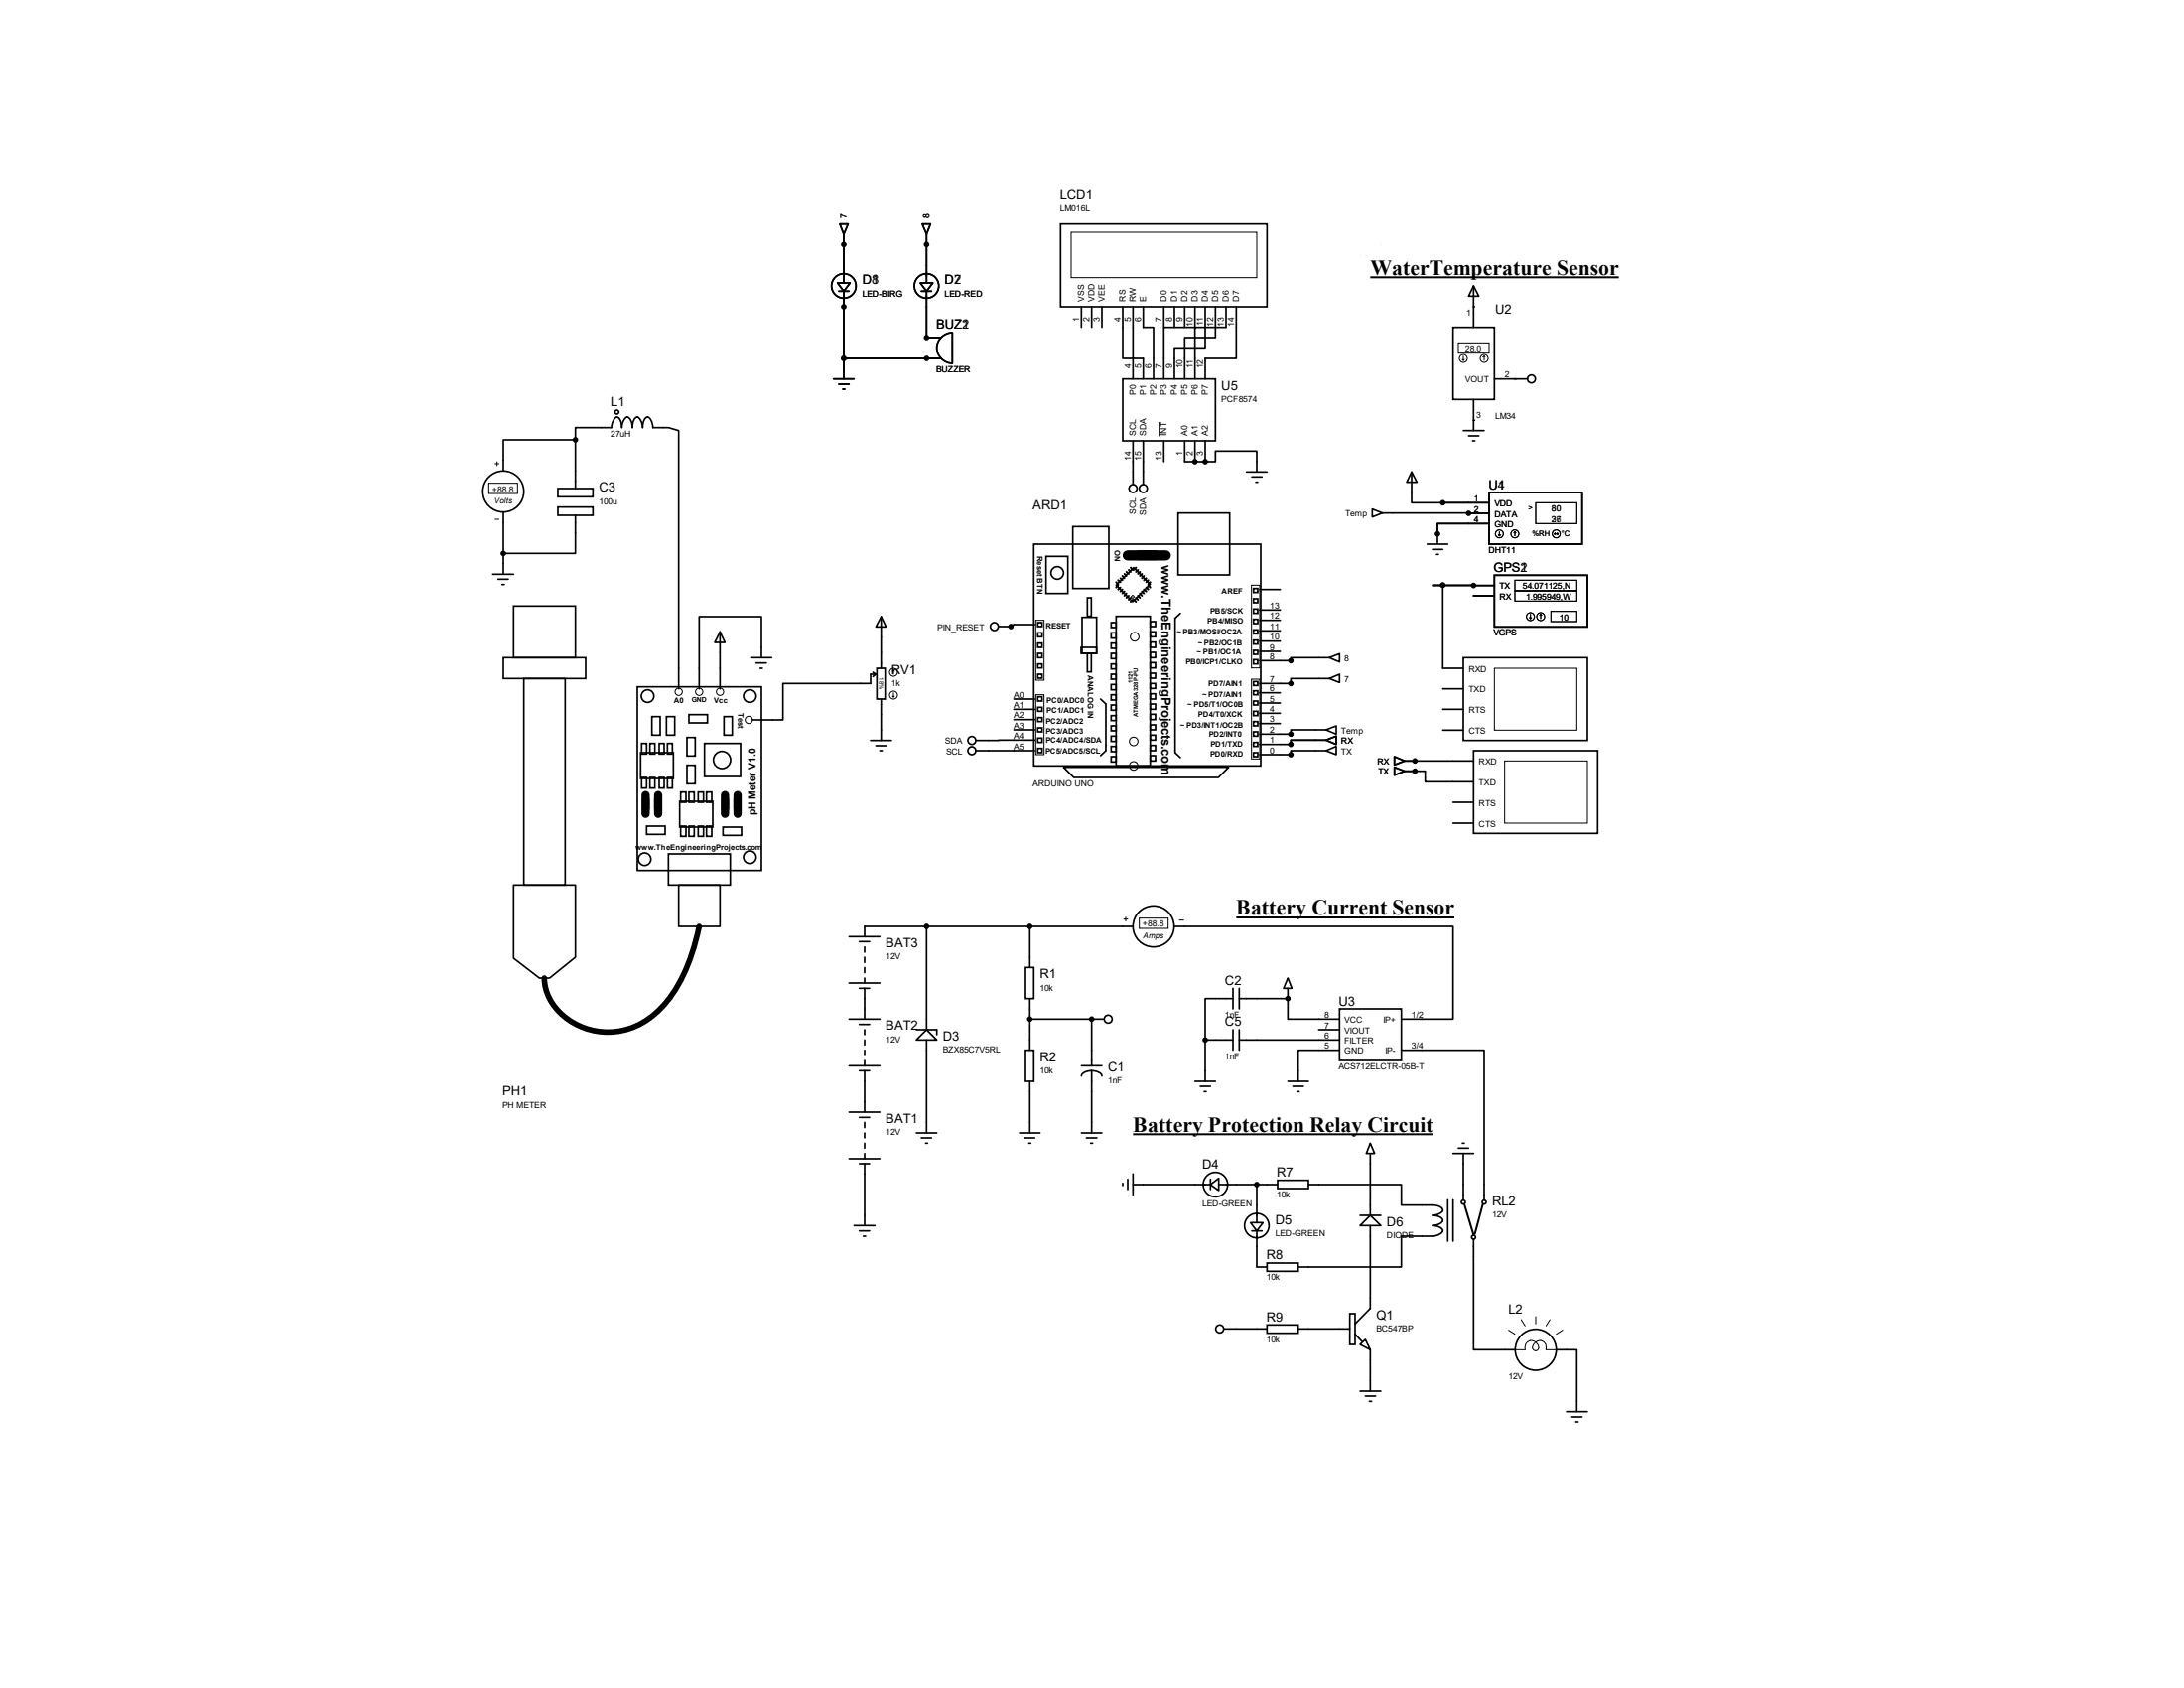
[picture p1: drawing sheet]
<svg xmlns="http://www.w3.org/2000/svg" width="279mm" height="216mm" viewBox="0 0 279 216" stroke-linecap="round" stroke-linejoin="round" font-family="sans-serif">
<g fill="none" stroke="#000" stroke-width=".21">
<path d="M107.1 36.2h1.7l-.9 1.1zM107.3 37.3h1.3M107.4 28.7h1.1l-.6 1.3zM107.9 31.3h.1M107.9 39.2h.1M107.9 30v6.2M107.9 37.3v11.2M117.7 36.2h1.6l-.8 1.1zM117.9 37.3h1.3M118 28.7h1l-.5 1.3zM118.5 31.3h.1M118.5 30v6.2"/>
<path d="M118.5 37.3v5.9M135.7 28.7h26.4v10.5h-26.4zM138.3 39.2v2.7M139.7 39.2v2.7M141 39.2v2.7M143.6 39.2v6.6h1.3v2.7M144.9 39.2v6.6h1.4v2.7M146.3 39.2v2.7h1.3v6.6M148.9 39.2v2.7M150.2 39.2v2.7M151.6 39.2v2.7M152.9 39.2v2.7h-4v6.6"/>
<path d="M154.2 39.2v5.3h-4v4M155.5 39.2v4h-3.9v5.3M156.8 39.2v2.7h-3.9v6.6M158.2 39.2v6.6h-4v2.7M188.5 36.6l.7 1.3h-1.3zM188.5 39.2h.1M188.5 36.6v5.3M73.6 56.3v-1.6h4.6a1.47 1.47 0 0 1 .7-1.4 .96 .96 0 0 1 .6 1v.4a1.47 1.47 0 0 1 .7-1.4 1.16 1.16 0 0 1 .7 1.4 1.74 1.74 0 0 1 .4-1.3l.2-.1a1.47 1.47 0 0 1 .7 1.4 1.74 1.74 0 0 1 .4-1.3l.2-.1a1.39 1.39 0 0 1 .7 1.4h2l1.3 .4v33M73.6 56.3h-9.2v3.9M73.6 56.3v6.2M106.6 48.5h2.7M107.3 49.1h1.3"/>
<path d="M107.8 49.8h.3M107.9 45.8h.1M107.9 45.8h12.5M118.5 45.8h.1M118.5 43.2h.1M118.5 43.2h1.9M120.4 43.1l.9-.5 .5-.1v4a1.97 1.97 0 0 1-1.8-1.2 1.97 1.97 0 0 1 .4-2.2zM143.6 48.5h11.9v7.9h-11.9zM144.9 56.4v5.5M146.3 56.4v5.5M148.9 56.4v2.7M151.6 56.4v2.7h2.6"/>
<path d="M152.9 59.1h.1M152.9 56.4v2.7M154.2 59.1h1.3v-1.4h5.3v2.7M154.2 59.1h.1M154.2 56.4v2.7M185.9 41.9h5.3v9.2h-5.3zM187.2 55.1h2.7M187.9 55.8h1.3M188.4 56.4h.3M188.5 53.8h.1M188.5 51.1v4M191.2 48.5h4.2"/>
<path d="M193.8 48.5h.1M63 73.4h2.7M63.7 74.1h1.3M64.2 74.8h.3M64.4 65.5v7.9M65.7 77.5h7.9v6.6h-7.9zM71.4 62.5h4.5v1h-4.5zM71.4 64.9h4.5v1h-4.5zM73.6 65.9v4.9h-9.2M112.7 78.9l.7 1.3h-1.3zM112.7 78.9v6.6M132.2 69.6h29.1v28.4h-29.1z"/>
<path d="M132.4 79.9h-2.7l-.4 .2M132.8 79.6h.5v.5h-.5zM133.8 71.2h2.8v4.7h-2.8zM137.2 67.4h4.7v7.9h-4.7zM138.4 79h1.9v4.6h-1.9zM139.1 76.5h.5v2.3h-.5zM142.2 79.6h.6v.7h-.6zM142.8 78.8h4.4v19.2h-4.4zM145 72.6l2.2 2.1-2.3 2.3-2.1-2.2zM145.6 70.5h2.4v1h-2.4zM147.2 79.5h.6v.6h-.6zM150.7 65.6h6.6v7.9h-6.6z"/>
<path d="M151 78.4l-.7 .7v17.2l.7 .6M159.5 60.4h2.6M160.1 61h1.4M160.4 75.3h.5v.5h-.5zM160.4 77.9h.5v.5h-.5zM160.4 79.2h.5v.6h-.5zM160.4 76.6h.5v.5h-.5zM160.7 61.7h.2M161.2 79.3h2.6M161.2 78h2.6M161.2 75.4h2.6M175.6 65.1l1.3 .5-1.3 .5z"/>
<path d="M176.9 65.6l11 .1M180.6 60.4l.7 1.3h-1.3zM180.6 60.4v3.9h9.9M182.6 69.6h2.6M183.3 70.3h1.3M183.8 70.9h.2M183.9 68.3h.1M183.9 68.3v1.3M184.6 74.8h.1M184.6 74.8l-1.3 .1h5.2M184.6 74.8l3.9 .1M184.6 74.8v10.7h2.6"/>
<path d="M187.9 65.7h.1M187.9 65.7h2.6M188.5 74.9h.1M188.5 76.2h.1M188.5 74.9h2.7M188.5 76.2h2.7M190.5 63h11.9v6.6h-11.9zM190.5 67h-6.6v1.3M191.2 73.6h11.9v6.6h-11.9zM64.4 84.1h10.5v2.7h-10.5zM67 86.8h5.3v26.4h-5.3zM81.5 87.8h15.9v23.5h-15.9z"/>
<path d="M82 96.3h4.1v3.3h-4.1zM82.1 99.4h.6v1.4h-.6zM82.1 95.1h.6v1.3h-.6zM83.1 99.4h.7v1.4h-.7zM83.1 95.1h.7v1.3h-.7zM83.4 91.7h1.1v2.3h-1.1zM84.3 99.4h.7v1.4h-.7zM84.3 95.1h.7v1.3h-.7zM85.3 91.7h1v2.3h-1zM85.4 99.4h.6v1.4h-.6zM85.4 95.1h.6v1.3h-.6zM87.9 94.3h1v2.4h-1z"/>
<path d="M87.9 97.9h1v2.3h-1zM88.1 91.4h2.4v1.1h-2.4zM90.1 95.1h4.6v4.2h-4.6zM92.1 80.8l.7 1.4h-1.4zM92.1 80.8v7.3M92.6 91.7h1.1v2.3h-1.1zM96.1 84.1h2.6M96.7 84.8h1.3M97.2 85.5h.3M97.4 84.1v-5.2h-7.9v9.2M111.4 94.7h2.6M111.7 86l.4 .2"/>
<path d="M112.1 86.2h-.7v1.2h-11.2v4.7h-4M112.1 86.2l-.4 .3M112.1 95.4h1.3M112.2 85.5h1v3.9h-1zM112.6 96h.3M112.7 89.4v5.3M124.9 96h7.5M127.8 80.1h1.5M129.3 80.1h.1M129.7 93.3h2.7M129.7 92h2.7M129.7 90.7h2.7"/>
<path d="M129.7 89.4h2.7M132.4 94.7h-7.5M132.8 80.9h.5v.5h-.5zM132.8 83.6h.5v.5h-.5zM132.8 86.2h.5v.5h-.5zM132.8 84.9h.5v.5h-.5zM132.8 82.3h.5v.5h-.5zM132.8 89.1h.5v.6h-.5zM132.8 90.5h.5v.5h-.5zM132.8 91.8h.5v.5h-.5zM132.8 93.1h.5v.5h-.5zM132.8 94.4h.5v.6h-.5z"/>
<path d="M132.8 95.7h.5v.6h-.5zM136.1 98.1h21.1l-1.3 1.3h-18.5zM138.3 82.8h2v.8h-2zM139.1 83.6h.5v2.3h-.5zM140.8 89.4l.7 .6v6l-.7 .6M142.2 80.9h.6v.7h-.6zM142.2 82.3h.6v.6h-.6zM142.2 83.6h.6v.6h-.6zM142.2 84.9h.6v.7h-.6zM142.2 86.2h.6v.7h-.6zM142.2 87.5h.6v.7h-.6zM142.2 88.9h.6v.6h-.6z"/>
<path d="M142.2 90.2h.6v.6h-.6zM142.2 91.5h.6v.7h-.6zM142.2 92.8h.6v.7h-.6zM142.2 94.1h.6v.7h-.6zM142.2 95.5h.6v.6h-.6zM142.2 96.8h.6v.7h-.6zM147.2 80.8h.6v.6h-.6zM147.2 82.1h.6v.7h-.6zM147.2 83.4h.6v.7h-.6zM147.2 84.8h.6v.6h-.6zM147.2 86.1h.6v.6h-.6zM147.2 87.4h.6v.7h-.6z"/>
<path d="M147.2 88.7h.6v.7h-.6zM147.2 90h.6v.7h-.6zM147.2 91.4h.6v.6h-.6zM147.2 92.7h.6v.6h-.6zM147.2 94h.6v.7h-.6zM147.2 95.3h.6v.7h-.6zM147.2 96.6h.6v.7h-.6zM160.4 80.6h.5v.5h-.5zM160.4 81.9h.5v.5h-.5zM160.4 83.2h.5v.5h-.5zM160.4 84.4h.5v.5h-.5zM160.4 87.2h.5v.5h-.5z"/>
<path d="M160.4 88.3h.5v.6h-.5zM160.4 89.7h.5v.5h-.5zM160.4 91h.5v.5h-.5zM160.4 92.3h.5v.5h-.5zM160.4 93.6h.5v.5h-.5zM160.4 95h.5v.5h-.5zM160.4 96.3h.5v.5h-.5zM161.2 92.5h2.6M161.2 91.2h2.6M161.2 89.9h2.6M161.2 88.6h2.6M161.2 83.3h2.6"/>
<path d="M161.2 82h2.6M161.2 80.7h2.6M169.6 96l1.3-.5v1zM169.6 94.7l1.3-.6v1.1zM169.6 93.3l1.3-.5v1.1zM169.6 96h-4.5v.5h-3.9M169.6 94.7h-4.5v.5h-3.9M169.6 93.3h-4.5v.6h-3.9M170.1 84.1l1.3-.5v1.1zM170.1 86.8l1.3-.6v1.1zM170.1 86.8h-5v.6h-3.9M170.1 84.1h-5v.4h-3.9"/>
<path d="M178.4 98.1l1.3 .5-1.3 .5zM178.4 96.8l1.3 .5-1.3 .5zM179.7 97.3h1.3M179.7 98.6h1.3M181 97.3h.1M181 97.3h7.5M181 98.6h.1M181 98.6h1.3v1.4h6.2M184.6 90.7h2.6M184.6 88.1h2.6M184.6 93.4h2.6M187.2 84.1h15.9v10.6h-15.9z"/>
<path d="M188.5 96h15.9v10.6h-15.9zM65.7 113.2h7.9v9.2l-3.3 2.7h-1.3l-3.3-2.5zM82.2 102.2h.8v1.2h-.8zM82.7 105.7h2.4v1h-2.4zM83.8 102.2h.8v1.2h-.8zM85.5 109.2h7.9v4h-7.9zM86.8 113.2h5.3v5.3h-5.3zM87 102.5h4.2v3.3h-4.2zM87.1 105.7h.7v1.3h-.7zM87.1 101.3h.7v1.3h-.7zM88.1 105.7h.7v1.3h-.7zM88.1 101.3h.7v1.3h-.7z"/>
<path d="M89.3 105.7h.7v1.3h-.7zM89.3 101.3h.7v1.3h-.7zM90.4 105.7h.7v1.3h-.7zM90.4 101.3h.7v1.3h-.7zM92.4 102.2h.8v1.2h-.8zM92.5 105.8h2.4v1h-2.4zM93.9 102.2h.8v1.2h-.8zM108.6 119.8h4M118.5 118.5v13.2M131.7 118.5v5.2M144.9 118.5h-34.3v1.3M150.2 118.5h35.7v11.8h-6.6"/>
<path d="M185.9 102.6h2.6M185.9 105.3h2.6M108.6 130.3h4M108.6 136.3h4M108.6 125.7h4M109.9 131h1.4M109.9 136.9h1.4M109.9 120.4h1.4M109.9 126.4h1.4M110.6 121.1v.7M110.6 122.4v.7M110.6 123.7v.7"/>
<path d="M110.6 125.1v.6M110.6 126.4v3.9M110.6 131.7v.6M110.6 133v.6M110.6 134.3v.7M110.6 135.6v.7M110.6 136.9v5.3M117.2 131.7h2.6v.6M118.5 131.7l1.3 1.3h-2.6zM118.5 133v11.9M131.2 123.7h1v4h-1zM131.2 134.3h1v4h-1z"/>
<path d="M131.7 127.7v6.6M131.7 138.3v6.6M131.7 130.3h9.5M138.3 136.3h2.7M139.7 130.3h.1M139.7 136.9a1.2 1.2 0 0 1 1.3 .7M139.7 136.9a1.2 1.2 0 0 0-1.4 .7M139.7 130.3v6M139.7 136.9v8M152.9 138.3h2.6M153.5 138.9h1.4M154.1 139.6h.2"/>
<path d="M154.2 133v5.3M154.2 133h3.5M157.7 127.7h-3.5v5.3M157.7 126.4v2.6M157.7 131.7v2.6M158.5 127.7h6.3M158.5 133h12.9M158.5 126.4v2.6M158.5 131.7v2.6M164.8 125.1l.5 1.3h-1.1zM164.8 127.7h.1M164.8 127.7v2.6h6.6"/>
<path d="M164.8 138.3h2.6M164.8 126.4v1.3M165.4 138.9h1.4M165.9 139.6h.3M168.7 131.7h2.7M171.4 129h7.9v6.6h-7.9zM171.4 134.3h-5.3v4M179.3 134.3h10.6v19.2M108.6 142.2h4M108.6 148.2h4M109.3 156.8h2.6M109.9 142.9h1.4"/>
<path d="M109.9 148.8h1.4M109.9 157.4h1.4M110.4 158.1h.3M110.6 143.6v.6M110.6 144.9v.6M110.6 146.2v.7M110.6 147.5v.7M110.6 148.8v8M117.2 144.9h2.6M117.9 145.5h1.3M118.4 146.2h.3M130.4 144.9h2.7"/>
<path d="M131.1 145.5h1.3M131.6 146.2h.3M138.3 144.9h2.7M139 145.5h1.3M139.5 146.2h.3M143.6 151.3v.3M144.3 150.8v1.3M144.9 151.5h10M144.9 150.2v2.6M154.9 151.5l1-.8v1.6zM154.9 150.8v1.3M155.9 151.5h7.5"/>
<path d="M160 156.4h1.6l-.8 1zM160.1 157.4h1.4M160.8 151.5v4.9M160.8 157.4v4.7h1.3M163.4 151h4v1h-4zM167.4 151.5h11.9v2.6h2.6a3.9 3.9 0 0 1 2.4 .3l.2 .2 .1 .2a1.43 1.43 0 0 1-1.3 .6 1.28 1.28 0 0 1 1.3 .7 1.43 1.43 0 0 1-1.3 .7 1.24 1.24 0 0 1 1.3 .6 1.44 1.44 0 0 1-1.3 .7h-4v4h-13.2M174 156.8l1.3-1.4 1.4 1.4zM174 155.4h2.7M175.3 146.2l.6 1.3h-1.1zM175.3 147.5v7.9M175.3 156.8v10.5l-1.9 2M185.2 153.5v5.2"/>
<path d="M185.9 147.5h2.6M185.9 153.5v5.2M186.6 146.9h1.3M187.1 146.2h.2M187.2 147.5v6M188.5 158.5v14.1h5.3M156.5 170h5.6M162.1 161.5h4v1.1h-4zM162.1 169.5h4v1h-4zM166.1 170h6.6M172.7 168h.7v4h-.7zM173.4 170.6l.8 1"/>
<path d="M174 172l.7-.7 .6 1.3zM174 177.9h2.7M174.7 178.6h1.3M175.2 179.2h.3M175.3 172.6v5.3M199.1 172.6h2.6v8M200.4 180.6h2.7M201.1 181.2h1.3M201.6 181.9h.3"/>
<circle cx="108" cy="36.6" r="1.57"/>
<circle cx="118.5" cy="36.6" r="1.57"/>
<circle cx="78.9" cy="52.7" r=".25"/>
<circle cx="195.9" cy="48.5" r=".51"/>
<circle cx="64.4" cy="62.9" r="2.62"/>
<circle cx="135.3" cy="73.3" r=".8"/>
<circle cx="144.9" cy="62.5" r=".51"/>
<circle cx="146.3" cy="62.5" r=".51"/>
<circle cx="82.8" cy="89" r=".8"/>
<circle cx="92.4" cy="97.2" r="1.1"/>
<circle cx="95.9" cy="89" r=".8"/>
<circle cx="124.3" cy="94.7" r=".51"/>
<circle cx="124.3" cy="96" r=".51"/>
<circle cx="127.2" cy="80.1" r=".51"/>
<circle cx="82.5" cy="109.9" r=".8"/>
<circle cx="95.9" cy="109.6" r=".8"/>
<circle cx="147.6" cy="118.5" r="2.62"/>
<circle cx="141.8" cy="130.3" r=".51"/>
<circle cx="155.5" cy="151.5" r="1.57"/>
<circle cx="160.8" cy="156.8" r="1.57"/>
<circle cx="187.2" cy="153.8" r=".25"/>
<circle cx="188.5" cy="158.2" r=".25"/>
<circle cx="189.9" cy="153.8" r=".25"/>
<circle cx="156" cy="170" r=".51"/>
<circle cx="196.5" cy="172.6" r="2.62"/>
</g>
<g fill="none" stroke="#000" stroke-width=".13">
<path d="M137 29.7h23.8v5.8h-23.8zM63.3 59.3h.5M63.6 59.1v.5M148.3 54v1.8M186.6 43.9h3.9v1.3h-3.9zM187.1 46l.1 .1M187.2 45.6v.5M187.3 46l-.1 .1M189.9 45.6l-.2 .1M189.9 45.6l.1 .1M189.9 45.6v.5M62.5 61.8h3.7v1.3h-3.7z"/>
<path d="M63.3 66.4h.5M132.5 79.3h1.1v7.7h-1.1zM160.1 74.8h1.1v10.6h-1.1zM191.7 68.4l.1 .1M191.8 68v.5M192 68.4l-.2 .1M193.8 74.2h7.9v1.4h-7.9zM193.8 75.6h7.9v1.3h-7.9zM193.8 68l-.1 .2M193.8 68l.1 .2M193.8 68v.5M195.7 79l.1 .1"/>
<path d="M195.8 78.6v.5M195.9 79l-.1 .1M196.5 64.3h5.2v2.7h-5.2zM197.1 78.6l-.1 .1M197.1 78.6l.1 .1M197.1 78.6v.5M198.4 78.2h3.3v1.3h-3.3zM198.8 68.3h.5M198.8 68.3l.2 .1M199 68.2l-.2 .1M199.2 68.2l.1 .1M199.3 68.3l-.1 .1"/>
<path d="M114.2 89l.1 .2M114.3 85.7v.5M114.3 88.6v.6M114.3 85.7l.1 .2M114.3 85.7l-.1 .2M114.4 89l-.1 .2M132.5 88.9h1.1v7.6h-1.1zM160.1 86.9h1.1v10.2h-1.1zM191.2 85.5h10.5v7.9h-10.5zM192.5 97.3h10.6v8h-10.6zM143.8 117.6h.5M144 117.3v.5"/>
<path d="M145.8 117.4h3.6v1.3h-3.6zM150.9 117.7h.5M193 170.1l.8 .5M193.8 172.6h1.3a.93 .93 0 0 1 .7-1.2 .96 .96 0 0 1 1 1.1l-.3 .3-.4-.3a.87 .87 0 0 1 .9-1 .87 .87 0 0 1 .8 1.1h1.3M194.6 168.8l.5 .8M196.5 168.4v.9M198.3 168.8l-.5 .8M199.9 170.1l-.8 .5"/>
<circle cx="187.2" cy="45.8" r=".51"/>
<circle cx="189.9" cy="45.8" r=".51"/>
<circle cx="144.9" cy="76.3" r=".17"/>
<circle cx="191.8" cy="68.3" r=".51"/>
<circle cx="193.8" cy="68.3" r=".51"/>
<circle cx="195.8" cy="78.9" r=".51"/>
<circle cx="197.1" cy="78.9" r=".51"/>
<circle cx="199.1" cy="68.3" r=".51"/>
<circle cx="86.8" cy="88.5" r=".47"/>
<circle cx="89.5" cy="88.5" r=".47"/>
<circle cx="92.1" cy="88.5" r=".47"/>
<circle cx="95.8" cy="92.1" r=".47"/>
<circle cx="114.3" cy="88.9" r=".51"/>
<circle cx="114.3" cy="86" r=".51"/>
<circle cx="145" cy="94.8" r=".55"/>
<circle cx="145" cy="98" r=".55"/>
<circle cx="145.2" cy="81.4" r=".55"/>
</g>
<g fill="#000" stroke="#000" stroke-width=".21">
<circle cx="107.9" cy="31.3" r=".25"/>
<circle cx="107.9" cy="39.2" r=".25"/>
<circle cx="118.5" cy="31.3" r=".25"/>
<circle cx="73.6" cy="56.3" r=".25"/>
<circle cx="107.9" cy="45.8" r=".25"/>
<circle cx="118.5" cy="43.2" r=".25"/>
<circle cx="118.5" cy="45.8" r=".25"/>
<circle cx="152.9" cy="59.1" r=".25"/>
<circle cx="154.2" cy="59.1" r=".25"/>
<circle cx="64.4" cy="70.8" r=".25"/>
<circle cx="183.9" cy="68.3" r=".25"/>
<circle cx="184.6" cy="64.3" r=".25"/>
<circle cx="184.6" cy="74.8" r=".25"/>
<circle cx="187.9" cy="65.7" r=".25"/>
<circle cx="188.5" cy="74.9" r=".25"/>
<circle cx="129.3" cy="80.1" r=".25"/>
<circle cx="165.1" cy="95.2" r=".25"/>
<circle cx="165.1" cy="96.5" r=".25"/>
<circle cx="165.1" cy="84.5" r=".25"/>
<circle cx="165.1" cy="93.9" r=".25"/>
<circle cx="165.1" cy="87.4" r=".25"/>
<circle cx="181" cy="98.6" r=".25"/>
<circle cx="181" cy="97.3" r=".25"/>
<circle cx="118.5" cy="118.5" r=".25"/>
<circle cx="131.7" cy="118.5" r=".25"/>
<circle cx="131.7" cy="130.3" r=".25"/>
<circle cx="139.7" cy="130.3" r=".25"/>
<circle cx="154.2" cy="133" r=".25"/>
<circle cx="164.8" cy="127.7" r=".25"/>
<circle cx="160.8" cy="151.5" r=".25"/>
</g>
<path d="M144.3 71h4.8" fill="none" stroke="#000" stroke-width="1.3"/>
<g fill="none" stroke="#000" stroke-width=".25">
<path d="M175.3 35.5h31.8M142.8 74.5l.2 .2M143 74.2l.3 .3M143 74.8l-.2 .3M143.3 74l.3 .2M143.3 75.1l-.3 .3M143.6 73.7l.2 .3M143.6 75.4l-.3 .2M143.8 73.4l.3 .3M143.8 75.6l-.2 .3M144.1 73.2l.3 .2M144.1 75.9l-.3 .3"/>
<path d="M144.4 72.9l.3 .3M144.4 76.2l-.3 .3M144.7 72.6l.2 .3M144.7 76.5l-.3 .2M144.9 76.7l-.2 .3M145 76.7l.3 .3M145.3 76.5l.3 .2M145.3 72.6l-.3 .3M145.6 76.2l.2 .3M145.6 72.9l-.3 .3M145.8 75.9l.3 .3M145.8 73.2l-.2 .2"/>
<path d="M146.1 75.6l.2 .3M146.1 73.4l-.3 .3M146.3 75.4l.3 .2M146.3 73.7l-.2 .3M146.6 75.1l.3 .3M146.6 74l-.3 .2M146.9 74.8l.3 .3M146.9 74.2l-.3 .3M147.2 74.5l-.3 .2M158.2 117.3h27.9M144.9 145.1h38.4M187.3 154l1.2 3.9"/>
<path d="M189.7 154l-1 3.8"/>
</g>
<path d="M89.5 118.5a23.4 23.4 0 0 1-3.7 9 9.7 9.7 0 0 1-9.1 4.4 8 8 0 0 1-6.9-5.7l-.2-1.1" fill="none" stroke="#000" stroke-width=".72"/>
<path d="M82.6 101.7v2.4M84.2 101.7v2.4M92.8 101.7v2.4M94.4 101.7v2.4" fill="none" stroke="#000" stroke-width="1.1"/>
<g font-size="2.8">
<text x="175.3" y="35.1">WaterTemperature Sensor</text>
<text x="158.2" y="117">Battery Current Sensor</text>
<text x="144.9" y="144.7">Battery Protection Relay Circuit</text>
</g>
<g font-size="1.7">
<text x="135.6" y="25.4">LCD1</text>
<text x="110.3" y="36.4">D1</text>
<text x="110.3" y="36.4">D8</text>
<text x="120.9" y="36.4">D2</text>
<text x="120.9" y="36.4">D7</text>
<text x="191.3" y="40.1">U2</text>
<text x="119.8" y="42.1">BUZ1</text>
<text x="119.8" y="42.1">BUZ2</text>
<text x="78.1" y="52">L1</text>
<text x="156.3" y="49.9">U5</text>
<text x="76.6" y="62.9">C3</text>
<text x="132.1" y="65.2">ARD1</text>
<text x="190.4" y="62.6">U1</text>
<text x="190.4" y="62.6">U4</text>
<text x="148.6" y="72.2" transform="rotate(90 148.6 72.2)">www.TheEngineeringProjects.com</text>
<text x="191.1" y="73.1">GPS2</text>
<text x="191.1" y="73.1">GPS1</text>
<text x="114" y="86.2">RV1</text>
<text x="113.3" y="121.2">BAT3</text>
<text x="133" y="125.1">R1</text>
<text x="156.7" y="125.9">C2</text>
<text x="113.3" y="131.7">BAT2</text>
<text x="156.7" y="131.2">C5</text>
<text x="171.2" y="128.6">U3</text>
<text x="120.6" y="133.1">D3</text>
<text x="133" y="135.7">R2</text>
<text x="141.7" y="137">C1</text>
<text x="64.3" y="140.1">PH1</text>
<text x="113.3" y="143.6">BAT1</text>
<text x="153.8" y="149.5">D4</text>
<text x="163.3" y="150.5">R7</text>
<text x="190.9" y="154.2">RL2</text>
<text x="162" y="161.1">R8</text>
<text x="163.2" y="156.5">D5</text>
<text x="177.4" y="156.8">D6</text>
<text x="193" y="168">L2</text>
<text x="162" y="169">R9</text>
<text x="176.1" y="168.7">Q1</text>
</g>
<text font-size="1.3" x="96.6" y="104.3" transform="rotate(-90 96.6 104.3)">pH Meter V1.0</text>
<g font-size="1.1">
<text x="108.3" y="28" transform="rotate(-90 108.3 28)">7</text>
<text x="118.9" y="28" transform="rotate(-90 118.9 28)">8</text>
<text x="135.6" y="27">LM016L</text>
<text x="110.3" y="37.9">LED-BIRG</text>
<text x="120.9" y="37.9">LED-RED</text>
<text x="138.1" y="41.1" transform="rotate(-90 138.1 41.1)">1</text>
<text x="138.7" y="38.6" transform="rotate(-90 138.7 38.6)">VSS</text>
<text x="139.4" y="41.1" transform="rotate(-90 139.4 41.1)">2</text>
<text x="140" y="38.6" transform="rotate(-90 140 38.6)">VDD</text>
<text x="140.7" y="41.1" transform="rotate(-90 140.7 41.1)">3</text>
<text x="141.3" y="38.6" transform="rotate(-90 141.3 38.6)">VEE</text>
<text x="143.4" y="41.1" transform="rotate(-90 143.4 41.1)">4</text>
<text x="144" y="38.6" transform="rotate(-90 144 38.6)">RS</text>
<text x="144.7" y="41.1" transform="rotate(-90 144.7 41.1)">5</text>
<text x="145.3" y="38.6" transform="rotate(-90 145.3 38.6)">RW</text>
<text x="146" y="41.1" transform="rotate(-90 146 41.1)">6</text>
<text x="146.6" y="38.6" transform="rotate(-90 146.6 38.6)">E</text>
<text x="148.6" y="41.1" transform="rotate(-90 148.6 41.1)">7</text>
<text x="149.3" y="38.6" transform="rotate(-90 149.3 38.6)">D0</text>
<text x="150" y="41.1" transform="rotate(-90 150 41.1)">8</text>
<text x="150.6" y="38.6" transform="rotate(-90 150.6 38.6)">D1</text>
<text x="151.3" y="41.1" transform="rotate(-90 151.3 41.1)">9</text>
<text x="151.9" y="38.6" transform="rotate(-90 151.9 38.6)">D2</text>
<text x="152.6" y="41.8" transform="rotate(-90 152.6 41.8)">10</text>
<text x="153.2" y="38.6" transform="rotate(-90 153.2 38.6)">D3</text>
<text x="153.9" y="41.7" transform="rotate(-90 153.9 41.7)">11</text>
<text x="154.6" y="38.6" transform="rotate(-90 154.6 38.6)">D4</text>
<text x="155.2" y="41.8" transform="rotate(-90 155.2 41.8)">12</text>
<text x="155.9" y="38.6" transform="rotate(-90 155.9 38.6)">D5</text>
<text x="156.6" y="41.8" transform="rotate(-90 156.6 41.8)">13</text>
<text x="157.2" y="38.6" transform="rotate(-90 157.2 38.6)">D6</text>
<text x="157.9" y="41.8" transform="rotate(-90 157.9 41.8)">14</text>
<text x="158.5" y="38.6" transform="rotate(-90 158.5 38.6)">D7</text>
<text x="187.6" y="40.4">1</text>
<text x="119.8" y="47.7">BUZZER</text>
<text x="144.7" y="47.2" transform="rotate(-90 144.7 47.2)">4</text>
<text x="146" y="47.2" transform="rotate(-90 146 47.2)">5</text>
<text x="147.3" y="47.2" transform="rotate(-90 147.3 47.2)">6</text>
<text x="148.6" y="47.2" transform="rotate(-90 148.6 47.2)">7</text>
<text x="150" y="47.2" transform="rotate(-90 150 47.2)">9</text>
<text x="151.3" y="47.2" transform="rotate(-90 151.3 47.2)">10</text>
<text x="152.6" y="47.2" transform="rotate(-90 152.6 47.2)">11</text>
<text x="153.9" y="47.2" transform="rotate(-90 153.9 47.2)">12</text>
<text x="187.5" y="45">28.0</text>
<text x="145.3" y="50.5" transform="rotate(-90 145.3 50.5)">P0</text>
<text x="146.6" y="50.5" transform="rotate(-90 146.6 50.5)">P1</text>
<text x="148" y="50.5" transform="rotate(-90 148 50.5)">P2</text>
<text x="149.3" y="50.5" transform="rotate(-90 149.3 50.5)">P3</text>
<text x="150.6" y="50.5" transform="rotate(-90 150.6 50.5)">P4</text>
<text x="151.9" y="50.5" transform="rotate(-90 151.9 50.5)">P5</text>
<text x="153.2" y="50.5" transform="rotate(-90 153.2 50.5)">P6</text>
<text x="154.6" y="50.5" transform="rotate(-90 154.6 50.5)">P7</text>
<text x="156.3" y="51.4">PCF8574</text>
<text x="187.5" y="48.9">VOUT</text>
<text x="188.8" y="53.5">3</text>
<text x="191.3" y="53.6">LM34</text>
<text x="192.5" y="48.3">2</text>
<text x="78.1" y="55.8">27uH</text>
<text x="144.7" y="58.9" transform="rotate(-90 144.7 58.9)">14</text>
<text x="145.3" y="55.8" transform="rotate(-90 145.3 55.8)">SCL</text>
<text x="146" y="58.9" transform="rotate(-90 146 58.9)">15</text>
<text x="146.6" y="55.8" transform="rotate(-90 146.6 55.8)">SDA</text>
<text x="148.6" y="58.9" transform="rotate(-90 148.6 58.9)">13</text>
<text x="149.3" y="55.8" transform="rotate(-90 149.3 55.8)">INT</text>
<text x="151.3" y="58.3" transform="rotate(-90 151.3 58.3)">1</text>
<text x="151.9" y="55.8" transform="rotate(-90 151.9 55.8)">A0</text>
<text x="152.6" y="58.3" transform="rotate(-90 152.6 58.3)">2</text>
<text x="153.2" y="55.8" transform="rotate(-90 153.2 55.8)">A1</text>
<text x="153.9" y="58.3" transform="rotate(-90 153.9 58.3)">3</text>
<text x="154.6" y="55.8" transform="rotate(-90 154.6 55.8)">A2</text>
<text x="63" y="62.9">+88.8</text>
<text x="76.6" y="64.5">100u</text>
<text x="145.3" y="65.8" transform="rotate(-90 145.3 65.8)">SCL</text>
<text x="146.6" y="65.9" transform="rotate(-90 146.6 65.9)">SDA</text>
<text x="188.6" y="65.5">2</text>
<text x="188.6" y="64.1">1</text>
<text x="191.2" y="64.8">VDD</text>
<text x="198.5" y="65.4">80</text>
<text x="172.1" y="66.1">Temp</text>
<text x="188.6" y="66.8">4</text>
<text x="190.4" y="70.8">DHT11</text>
<text x="191.2" y="66.1">DATA</text>
<text x="191.2" y="67.4">GND</text>
<text x="198.5" y="66.8">27</text>
<text x="198.5" y="66.8">36</text>
<text x="162.5" y="77.9">13</text>
<text x="191.8" y="75.4">TX</text>
<text x="191.8" y="76.7">RX</text>
<text x="194.8" y="75.4">54.071125,N</text>
<text x="195.2" y="76.7">1.995949,W</text>
<text x="119.9" y="80.6">PIN_RESET</text>
<text x="162.5" y="83.1">9</text>
<text x="162.5" y="81.8">10</text>
<text x="162.5" y="80.5">11</text>
<text x="162.5" y="79.2">12</text>
<text x="191.1" y="81.3">VGPS</text>
<text x="199.5" y="79.3">10</text>
<text x="114" y="87.7">1k</text>
<text x="129.7" y="89.2">A0</text>
<text x="162.5" y="89.7">5</text>
<text x="162.5" y="88.4">6</text>
<text x="162.5" y="87.2">7</text>
<text x="162.5" y="84.3">8</text>
<text x="172" y="84.6">8</text>
<text x="172" y="87.2">7</text>
<text x="187.9" y="85.9">RXD</text>
<text x="187.9" y="88.6">TXD</text>
<text x="120.9" y="95.2">SDA</text>
<text x="129.7" y="95.8">A5</text>
<text x="129.7" y="94.5">A4</text>
<text x="129.7" y="93.2">A3</text>
<text x="129.7" y="91.9">A2</text>
<text x="129.7" y="90.6">A1</text>
<text x="162.5" y="95">1</text>
<text x="162.5" y="93.7">2</text>
<text x="162.5" y="92.4">3</text>
<text x="162.5" y="91.1">4</text>
<text x="171.6" y="95.1">RX</text>
<text x="171.6" y="93.8">Temp</text>
<text x="187.9" y="91.2">RTS</text>
<text x="187.9" y="93.9">CTS</text>
<text x="121" y="96.5">SCL</text>
<text x="132.1" y="100.6">ARDUINO UNO</text>
<text x="162.5" y="96.4">0</text>
<text x="171.6" y="96.5">TX</text>
<text x="176.2" y="97.8">RX</text>
<text x="176.3" y="99.1">TX</text>
<text x="189.2" y="97.8">RXD</text>
<text x="189.2" y="100.5">TXD</text>
<text x="189.2" y="103.1">RTS</text>
<text x="189.2" y="105.7">CTS</text>
<text x="146.2" y="118.5">+88.8</text>
<text x="113.3" y="122.7">12V</text>
<text x="133" y="126.7">10k</text>
<text x="156.7" y="130.2">1nF</text>
<text x="169.5" y="131.5">7</text>
<text x="169.5" y="130.2">8</text>
<text x="172" y="130.8">VCC</text>
<text x="177" y="130.8">IP+</text>
<text x="180.6" y="130.2">1/2</text>
<text x="113.3" y="133.3">12V</text>
<text x="120.6" y="134.6">BZX85C7V5RL</text>
<text x="133" y="137.2">10k</text>
<text x="156.7" y="135.5">1nF</text>
<text x="169.5" y="134.2">5</text>
<text x="169.5" y="132.8">6</text>
<text x="171.2" y="136.8">ACS712ELCTR-05B-T</text>
<text x="172" y="132.2">VIOUT</text>
<text x="172" y="134.8">GND</text>
<text x="172" y="133.5">FILTER</text>
<text x="177.2" y="134.8">IP-</text>
<text x="180.6" y="134.2">3/4</text>
<text x="64.3" y="141.7">PH METER</text>
<text x="141.7" y="138.6">1nF</text>
<text x="113.3" y="145.2">12V</text>
<text x="153.8" y="154.3">LED-GREEN</text>
<text x="163.3" y="153.2">10k</text>
<text x="190.9" y="155.7">12V</text>
<text x="163.2" y="158.1">LED-GREEN</text>
<text x="177.4" y="158.4">DIODE</text>
<text x="162" y="163.7">10k</text>
<text x="162" y="171.7">10k</text>
<text x="176.1" y="170.3">BC547BP</text>
<text x="193" y="176.4">12V</text>
</g>
<g font-size="1">
<text x="63.2" y="64.4">Volts</text>
<text x="195.5" y="65.3">&gt;</text>
<text x="132.7" y="71.1" transform="rotate(90 132.7 71.1)">Reset BTN</text>
<text x="142.6" y="70.3" transform="rotate(90 142.6 70.3)">ON</text>
<text x="196" y="68.6">%RH</text>
<text x="199.8" y="68.6">°C</text>
<text x="156.3" y="75.9">AREF</text>
<text x="133.8" y="80.4">RESET</text>
<text x="150.5" y="81.2">~ PB3/MOSI/OC2A</text>
<text x="153.1" y="83.7">~ PB1/OC1A</text>
<text x="153.2" y="82.5">~ PB2/OC1B</text>
<text x="154.5" y="79.7">PB4/MISO</text>
<text x="154.8" y="78.5">PB5/SCK</text>
<text x="86.2" y="89.9">A0</text>
<text x="91.4" y="89.9">Vcc</text>
<text x="133.9" y="89.9">PC0/ADC0</text>
<text x="139.2" y="86.4" transform="rotate(90 139.2 86.4)">ANALOG IN</text>
<text x="151.7" y="85">PB0/ICP1/CLKO</text>
<text x="153.8" y="89.1">~ PD7/AIN1</text>
<text x="154.6" y="87.8">PD7/AIN1</text>
<text x="94.4" y="91.2" transform="rotate(90 94.4 91.2)">Test</text>
<text x="133.8" y="95">PC4/ADC4/SDA</text>
<text x="133.8" y="93.9">PC3/ADC3</text>
<text x="133.8" y="92.5">PC2/ADC2</text>
<text x="133.9" y="91.2">PC1/ADC1</text>
<text x="151" y="93.1">~ PD3/INT1/OC2B</text>
<text x="151.9" y="90.4">~ PD5/T1/OC0B</text>
<text x="153.3" y="91.7">PD4/T0/XCK</text>
<text x="154.6" y="94.3">PD2/INT0</text>
<text x="154.9" y="95.5">PD1/TXD</text>
<text x="133.7" y="96.4">PC5/ADC5/SCL</text>
<text x="154.8" y="96.8">PD0/RXD</text>
<text x="81.3" y="108.7">www.TheEngineeringProjects.com</text>
<text x="146.3" y="120">Amps</text>
</g>
<text font-size=".9" x="88.5" y="89.8">GND</text>
<g font-size=".8">
<text x="112.5" y="86.7" transform="rotate(90 112.5 86.7)">18%</text>
<text x="144.9" y="87.4" transform="rotate(-90 144.9 87.4)">1121</text>
<text x="145.6" y="91.7" transform="rotate(-90 145.6 91.7)">ATMEGA328P-PU</text>
</g>
</svg>
